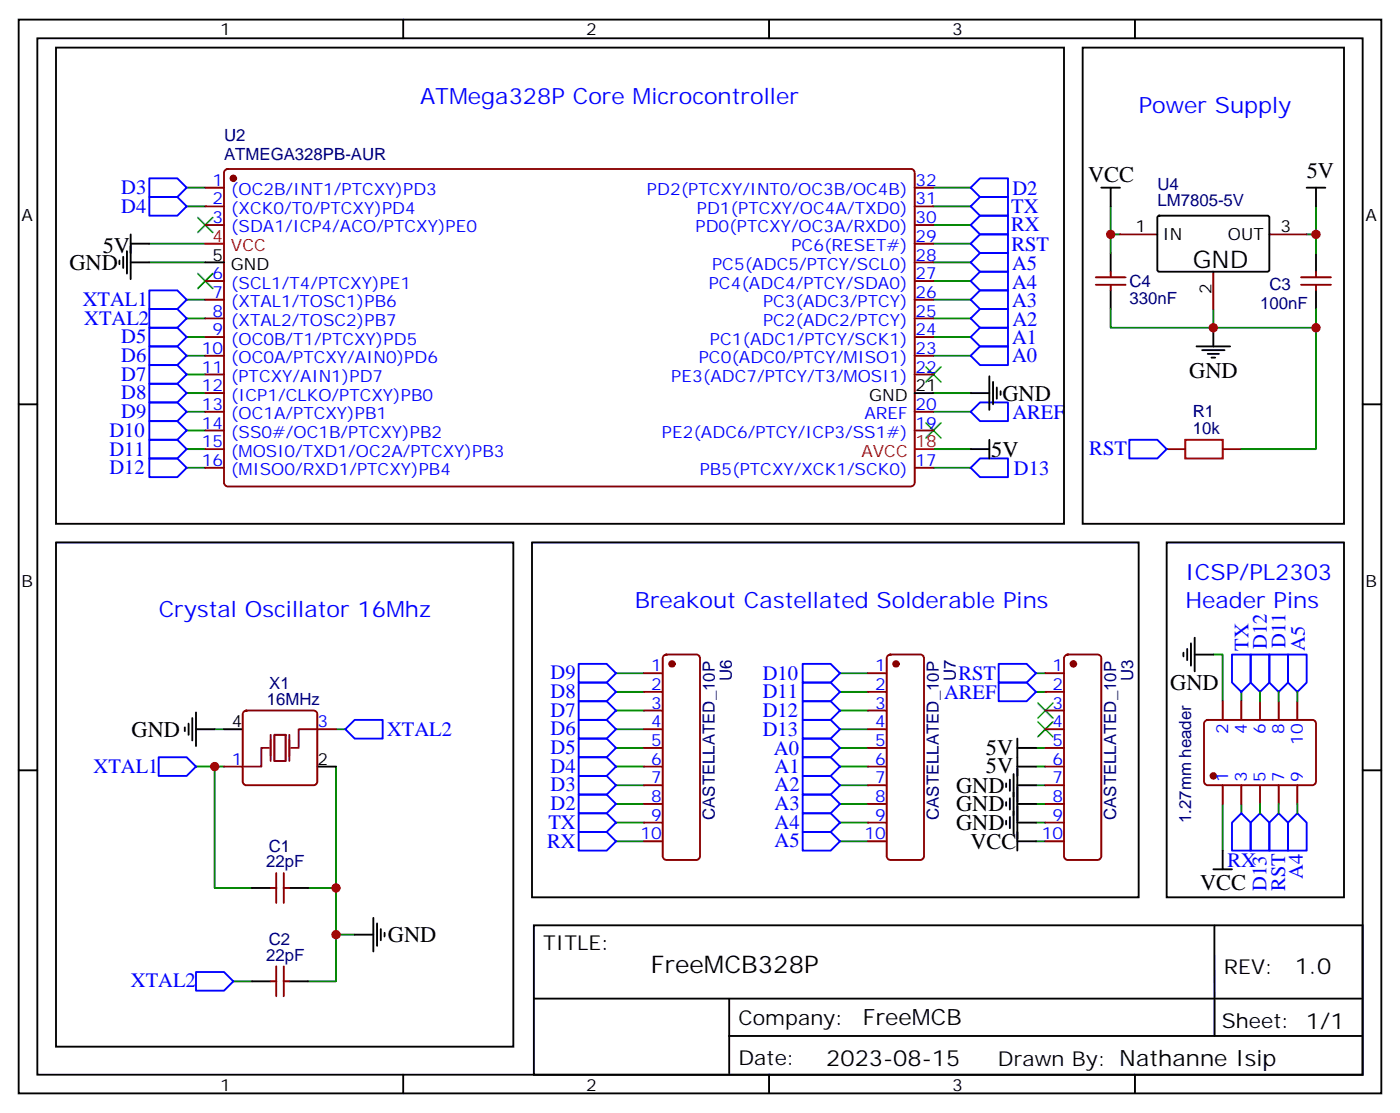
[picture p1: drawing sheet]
<svg xmlns="http://www.w3.org/2000/svg" width="265mm" height="210mm" viewBox="0 0 265 210" stroke-linecap="round" stroke-linejoin="round" font-family="sans-serif">
<g fill="none" stroke="#000" stroke-width=".35">
<path d="M3.5 3.7h257.6v202.9h-257.6zM7.1 7.2h250.4v195.8h-250.4zM10.6 9h190.5v90h-190.5zM76.2 3.7v3.5M145.3 3.7v3.5M204.6 9h49.4v90h-49.4zM214.5 3.7v3.5M208.1 35.5h3.6M209.9 35.5v3.5M246.9 35.5h3.6M248.7 35.5v3.5M22.6 49.2v.7"/>
<path d="M23.3 48.5v2.1M24 47.4v4.3M24.7 49.6h3.5M24.7 44.3v8.4M24.7 46h3.5M38.8 49.6h3.5M209.9 47.8v3.5M209.9 54.9v3.5M218.8 40.9l.3-.2 20.6 .1 .2 .3-.1 10.1-.3 .1h-20.6l-.2-.3zM248.7 47.8v3.5M248.7 54.9v3.5M3.5 76.4h3.6"/>
<path d="M172.9 74.3h3.5M183.4 74.3h3.6M187 71.1v6.3M187.7 72.1v4.3M188.4 73.2v2.1M189.1 73.9v.7M226.1 65.4h6.4M227.2 66.1h4.2M228.2 66.9h2.2M229 67.6h.7M229.3 61.9v3.5M257.5 76.4h3.6"/>
<path d="M183.4 84.8h3.6M187 83.1v3.5M10.6 102.5h86.4v95.2h-86.4zM100.5 102.5h114.7v67h-114.7zM220.5 102.5h33.5v67h-33.5zM34.9 137.4v.7M35.6 136.7v2.1M36.3 135.6v4.3M37 137.8h3.6M37 134.6v6.3M42.3 137.8h3.6M192.3 139.5v21.2"/>
<path d="M223.7 123.3v.7M224.4 122.6v2.1M225.1 121.5v4.3M225.8 123.6h3.5M225.8 120.5v6.3M3.5 145.5h3.6M60 144.8h3.5M190.1 148v.7M190.1 151.5v.7M190.1 155v.8M190.9 147.3v2.1M190.9 150.8v2.1"/>
<path d="M190.9 154.3v2.2M191.6 146.2v11.3M192.3 141.3h3.5M192.3 155.4h3.5M192.3 151.9h3.5M192.3 144.8h3.5M192.3 148.3h3.5M192.3 158.9h3.5M257.5 145.5h3.6M47.6 167.7h3.6M54.7 167.7h3.5M67 176.6h3.6"/>
<path d="M70.6 173.4v6.3M71.3 174.4v4.3M72 175.5v2.1M72.7 176.2v.7M100.9 174.8h156.6v28.2h-156.6zM229.3 164.2h3.5M229.5 174.8v20.9M231.1 160.7v3.5M47.6 185.4h3.6M54.7 185.4h3.5M100.9 188.6h156.5M137.8 195.7h119.6"/>
<path d="M137.8 188.6v14.2M76.2 203v3.6M145.3 203v3.6M214.5 203v3.6"/>
</g>
<g fill="none" stroke="#870000" stroke-width=".35">
<path d="M38.8 35.5h3.5M38.8 39h3.5M42.6 32.1l.4-.2h129.2a.71 .71 0 0 1 .7 .7v58.6a.76 .76 0 0 1-.7 .7h-129.2a.76 .76 0 0 1-.7-.7v-58.6zM172.9 35.5h3.5M172.9 39h3.5M38.8 42.5h3.5M38.8 53.1h3.5M38.8 56.6h3.5M172.9 42.5h3.5M172.9 53.1h3.5M172.9 56.6h3.5M172.9 49.6h3.5"/>
<path d="M172.9 46h3.5M207.1 53.8h5.6M207.1 52.4h5.6M209.9 51.3v1.1M209.9 53.8v1.1M211.7 44.3h7M229.3 51.3v7.1M239.9 44.3h7M245.9 53.8h5.6M245.9 52.4h5.6M248.7 51.3v1.1M248.7 53.8v1.1"/>
<path d="M38.8 60.1h3.5M38.8 63.7h3.5M38.8 67.2h3.5M38.8 70.7h3.5M38.8 74.3h3.5M38.8 77.8h3.5M172.9 60.1h3.5M172.9 63.7h3.5M172.9 67.2h3.5M172.9 70.7h3.5M172.9 77.8h3.5M38.8 81.3h3.5"/>
<path d="M38.8 84.8h3.5M38.8 88.4h3.5M172.9 81.3h3.5M172.9 88.4h3.5M220.5 84.8h3.5M231.1 84.8h3.5M46.1 134.4l.5-.2h12.7a.71 .71 0 0 1 .7 .7v12.7a.76 .76 0 0 1-.7 .7h-12.7a.76 .76 0 0 1-.7-.7v-12.7zM60 137.8h3.5M121.7 127.2h3.5M121.7 130.7h3.5M121.7 134.2h3.5M121.7 137.8h3.5"/>
<path d="M125.5 123.9l.4-.3h5.7a.71 .71 0 0 1 .7 .8v37.3a.76 .76 0 0 1-.7 .8h-5.7a.76 .76 0 0 1-.7-.8v-37.3zM164 127.2h3.6M164 130.7h3.6M164 134.2h3.6M164 137.8h3.6M167.8 123.9l.5-.3h5.6a.71 .71 0 0 1 .7 .8v37.3a.76 .76 0 0 1-.7 .8h-5.6a.76 .76 0 0 1-.7-.8v-37.3zM197.6 127.2h3.5M197.6 130.7h3.5M197.6 134.2h3.5M197.6 137.8h3.5M201.3 123.9l.5-.3h5.6a.71 .71 0 0 1 .7 .8v37.3a.76 .76 0 0 1-.7 .8h-5.6a.76 .76 0 0 1-.7-.8v-37.3zM227.8 136.2l.4-.2h19.8a.71 .71 0 0 1 .7 .7v10.9a.76 .76 0 0 1-.7 .7h-19.8a.76 .76 0 0 1-.7-.7v-10.9z"/>
<path d="M231.1 132.5v3.5M234.6 132.5v3.5M238.1 132.5v3.5M241.7 132.5v3.5M245.2 132.5v3.5M42.3 144.8h3.6M121.7 141.3h3.5M121.7 144.8h3.5M121.7 148.3h3.5M121.7 151.9h3.5M121.7 155.4h3.5M121.7 158.9h3.5"/>
<path d="M164 141.3h3.6M164 144.8h3.6M164 148.3h3.6M164 151.9h3.6M164 155.4h3.6M164 158.9h3.6M197.6 141.3h3.5M197.6 144.8h3.5M197.6 148.3h3.5M197.6 151.9h3.5M197.6 155.4h3.5M197.6 158.9h3.5"/>
<path d="M231.1 148.3v3.6M234.6 148.3v3.6M238.1 148.3v3.6M241.7 148.3v3.6M245.2 148.3v3.6M51.2 167.7h1M52.2 164.9v5.7M53.6 164.9v5.7M53.6 167.7h1.1M51.2 185.4h1M52.2 182.6v5.6M53.6 182.6v5.6"/>
<path d="M53.6 185.4h1.1"/>
</g>
<g fill="none" stroke="#008700" stroke-width=".35">
<path d="M35.3 39h3.5M35.3 35.5h3.5M176.4 39h7M176.4 35.5h7M209.9 39v5.3h1.8M248.7 39v5.3h-1.8M28.2 49.6h10.6M28.2 46h10.6M35.3 56.6h3.5M176.4 49.6h7M176.4 46h7M176.4 53.1h7"/>
<path d="M176.4 56.6h7M176.4 42.5h7M209.9 44.3v3.5M209.9 58.4v3.5h19.4v-3.5M248.7 58.4v3.5h-19.4M248.7 44.3v3.5M35.3 77.8h3.5M35.3 60.1h3.5M35.3 63.7h3.5M35.3 67.2h3.5M35.3 74.3h3.5M35.3 70.7h3.5"/>
<path d="M176.4 77.8h7M176.4 60.1h7M176.4 63.7h7M176.4 67.2h7M176.4 74.3h7M248.7 61.9v22.9h-14.1M35.3 88.4h3.5M35.3 84.8h3.5M35.3 81.3h3.5M176.4 88.4h7M176.4 84.8h7M40.6 137.8h1.7"/>
<path d="M63.5 137.8h1.8M116.4 130.7h5.3M116.4 127.2h5.3M116.4 134.2h5.3M116.4 137.8h5.3M158.7 130.7h5.3M158.7 127.2h5.3M158.7 134.2h5.3M158.7 137.8h5.3M195.8 130.7h1.8M195.8 127.2h1.8M229.3 123.6h1.8v8.9"/>
<path d="M234.6 130.7v1.8M238.1 130.7v1.8M241.7 130.7v1.8M245.2 130.7v1.8M37 144.8h5.3M40.6 144.8v22.9h7M63.5 144.8v40.6h-5.3M116.4 141.3h5.3M116.4 144.8h5.3M116.4 148.3h5.3M116.4 151.9h5.3M116.4 155.4h5.3"/>
<path d="M116.4 158.9h5.3M158.7 141.3h5.3M158.7 144.8h5.3M158.7 148.3h5.3M158.7 151.9h5.3M158.7 155.4h5.3M158.7 158.9h5.3M195.8 141.3h1.8M195.8 144.8h1.8M195.8 148.3h1.8M195.8 151.9h1.8M195.8 155.4h1.8"/>
<path d="M195.8 158.9h1.8M231.1 151.9v8.8M234.6 151.9v1.7M238.1 151.9v1.7M241.7 151.9v1.7M245.2 151.9v1.7M58.2 167.7h5.3M63.5 176.6h3.5M44.1 185.4h3.5"/>
</g>
<g fill="none" stroke="#00f" stroke-width=".35">
<path d="M28.2 37.2h5.3l1.8 1.8-1.8 1.7h-5.3zM28.2 33.7h5.3l1.8 1.8-1.8 1.7h-5.3zM183.4 35.5l1.8-1.8h5.3v3.5h-5.3zM183.4 39l1.8-1.8h5.3v3.5h-5.3zM28.2 58.4h5.3l1.8 1.7-1.8 1.8h-5.3zM28.2 54.9h5.3l1.8 1.7-1.8 1.8h-5.3zM183.4 46l1.8-1.7h5.3v3.5h-5.3zM183.4 49.6l1.8-1.8h5.3v3.5h-5.3zM183.4 53.1l1.8-1.8h5.3v3.6h-5.3zM183.4 42.5l1.8-1.8h5.3v3.6h-5.3zM185.2 54.9h5.3v3.5h-5.3l-1.8-1.8zM28.2 79.6h5.3l1.8 1.7-1.8 1.8h-5.3z"/>
<path d="M28.2 76h5.3l1.8 1.8-1.8 1.8h-5.3zM28.2 72.5h5.3l1.8 1.8-1.8 1.7h-5.3zM28.2 69h5.3l1.8 1.7-1.8 1.8h-5.3zM28.2 65.4h5.3l1.8 1.8-1.8 1.8h-5.3zM28.2 61.9h5.3l1.8 1.8-1.8 1.7h-5.3zM183.4 77.8l1.8-1.8h5.3v3.6h-5.3zM183.4 60.1l1.8-1.7h5.3v3.5h-5.3zM183.4 63.7l1.8-1.8h5.3v3.5h-5.3zM183.4 67.2l1.8-1.8h5.3v3.6h-5.3zM28.2 86.6h5.3l1.8 1.8-1.8 1.7h-5.3zM28.2 83.1h5.3l1.8 1.7-1.8 1.8h-5.3zM183.4 88.4l1.8-1.8h5.3v3.5h-5.3z"/>
<path d="M213.4 83.1h5.3l1.8 1.7-1.8 1.8h-5.3zM65.3 137.8l1.7-1.8h5.3v3.5h-5.3zM109.4 125.4h5.3l1.7 1.8-1.7 1.7h-5.3zM109.4 128.9h5.3l1.7 1.8-1.7 1.8h-5.3zM109.4 132.5h5.3l1.7 1.7-1.7 1.8h-5.3zM109.4 136h5.3l1.7 1.8-1.7 1.7h-5.3zM109.4 139.5h5.3l1.7 1.8-1.7 1.8h-5.3zM151.7 139.5h5.3l1.7 1.8-1.7 1.8h-5.3zM151.7 136h5.3l1.7 1.8-1.7 1.7h-5.3zM151.7 132.5h5.3l1.7 1.7-1.7 1.8h-5.3zM151.7 128.9h5.3l1.7 1.8-1.7 1.8h-5.3zM151.7 125.4h5.3l1.7 1.8-1.7 1.7h-5.3z"/>
<path d="M188.7 128.9h5.3l1.8 1.8-1.8 1.8h-5.3zM188.7 125.4h5.3l1.8 1.8-1.8 1.7h-5.3zM232.8 123.6h3.6v5.3l-1.8 1.8-1.8-1.8zM236.4 123.6h3.5v5.3l-1.8 1.8-1.7-1.8zM239.9 123.6h3.5v5.3l-1.7 1.8-1.8-1.8zM243.4 123.6h3.5v5.3l-1.7 1.8-1.8-1.8zM30 143.1h5.3l1.7 1.7-1.7 1.8h-5.3zM109.4 143.1h5.3l1.7 1.7-1.7 1.8h-5.3zM109.4 146.6h5.3l1.7 1.7-1.7 1.8h-5.3zM109.4 150.1h5.3l1.7 1.8-1.7 1.7h-5.3zM109.4 153.6h5.3l1.7 1.8-1.7 1.8h-5.3zM109.4 157.2h5.3l1.7 1.7-1.7 1.8h-5.3z"/>
<path d="M151.7 157.2h5.3l1.7 1.7-1.7 1.8h-5.3zM151.7 153.6h5.3l1.7 1.8-1.7 1.8h-5.3zM151.7 150.1h5.3l1.7 1.8-1.7 1.7h-5.3zM151.7 146.6h5.3l1.7 1.7-1.7 1.8h-5.3zM151.7 143.1h5.3l1.7 1.7-1.7 1.8h-5.3zM234.6 153.6l1.8 1.8v5.3h-3.6v-5.3zM238.1 153.6l1.8 1.8v5.3h-3.5v-5.3zM241.7 153.6l1.7 1.8v5.3h-3.5v-5.3zM245.2 153.6l1.7 1.8v5.3h-3.5v-5.3zM37 183.6h5.3l1.8 1.8-1.8 1.7h-5.3z"/>
</g>
<path d="M37.4 51.7l2.8 2.8M37.4 41.1l2.8 2.8M40.2 51.7l-2.8 2.8M40.2 41.1l-2.8 2.8M175 79.9l2.8 2.8M175 69.3l2.8 2.8M177.8 79.9l-2.8 2.8M177.8 69.3l-2.8 2.8M196.1 136.3l2.9 2.9M196.1 132.8l2.9 2.8M199 136.3l-2.9 2.9M199 132.8l-2.9 2.8" fill="none" stroke="#3c3" stroke-width=".35"/>
<g fill="#870000" stroke="#870000" stroke-width=".35">
<circle cx="229.3" cy="146.6" r=".53"/>
<circle cx="202.8" cy="125.4" r=".53"/>
<circle cx="169.3" cy="125.4" r=".53"/>
<circle cx="127" cy="125.4" r=".53"/>
<circle cx="44.1" cy="33.7" r=".53"/>
</g>
<path d="M51.2 138.8v5M51.9 138.8h2.1v5h-2.1zM54.7 138.8v5M60 137.8h-3.6v3.5h-1.4M50.8 141.3h-1.4v3.5h-3.5" fill="none" stroke="#870012" stroke-width=".35"/>
<path d="M38.8 46h3.5M172.9 84.8h3.5" fill="none" stroke="#f00" stroke-width=".35"/>
<path d="M224 83.1h7.1v3.5h-7.1z" fill="none" stroke="#a10000" stroke-width=".35"/>
<g fill="#c00">
<circle cx="248.7" cy="44.3" r=".88"/>
<circle cx="229.3" cy="61.9" r=".88"/>
<circle cx="209.9" cy="44.3" r=".88"/>
<circle cx="40.6" cy="144.8" r=".88"/>
<circle cx="63.5" cy="176.6" r=".88"/>
<circle cx="63.5" cy="167.7" r=".88"/>
<circle cx="248.7" cy="61.9" r=".88"/>
</g>
<g font-size="4.6">
<text x="225.4" y="50.6">GND</text>
<text x="123" y="183.8">FreeMCB328P</text>
</g>
<g font-size="4.2" fill="#00f">
<text x="79.4" y="19.6">ATMega328P Core Microcontroller</text>
<text x="215.2" y="21.3">Power Supply</text>
<text x="224" y="109.5">ICSP/PL2303</text>
<text x="30" y="116.6">Crystal Oscillator 16Mhz</text>
<text x="119.9" y="114.8">Breakout Castellated Solderable Pins</text>
<text x="224" y="114.8">Header Pins</text>
</g>
<g font-size="4.2">
<text x="205.6" y="34.4">VCC</text>
<text x="246.9" y="33.7">5V</text>
<text x="19.4" y="47.8">5V</text>
<text x="13.1" y="51">GND</text>
<text x="224.8" y="71.4">GND</text>
<text x="189.4" y="75.7">GND</text>
<text x="187.3" y="86.3">5V</text>
<text x="221.2" y="130.4">GND</text>
<text x="24.9" y="139.2">GND</text>
<text x="186.3" y="142.6">5V</text>
<text x="180.7" y="149.8">GND</text>
<text x="186.3" y="146.1">5V</text>
<text x="180.7" y="153.3">GND</text>
<text x="180.7" y="156.8">GND</text>
<text x="183.4" y="160.3">VCC</text>
<text x="226.8" y="168.2">VCC</text>
<text x="73.3" y="178">GND</text>
<text x="244.7" y="184.1">1.0</text>
<text x="163.1" y="193.6">FreeMCB</text>
<text x="156.1" y="201.4">2023-08-15</text>
</g>
<g font-size="3.9" fill="#00f">
<text x="22.9" y="40.1">D4</text>
<text x="22.9" y="36.6">D3</text>
<text x="191.1" y="40.2">TX</text>
<text x="191.3" y="36.8">D2</text>
<text x="191.1" y="43.7">RX</text>
<text x="191.2" y="47.4">RST</text>
<text x="191.3" y="51">A5</text>
<text x="15.6" y="57.9">XTAL1</text>
<text x="191.3" y="54.5">A4</text>
<text x="191.3" y="58.1">A3</text>
<text x="15.9" y="61.3">XTAL2</text>
<text x="22.9" y="64.8">D5</text>
<text x="191.3" y="65.1">A1</text>
<text x="191.4" y="61.6">A2</text>
<text x="22.9" y="71.9">D7</text>
<text x="22.9" y="68.4">D6</text>
<text x="191.3" y="68.5">A0</text>
<text x="22.9" y="75.4">D8</text>
<text x="20.7" y="82.5">D10</text>
<text x="22.9" y="79">D9</text>
<text x="191.3" y="79.1">AREF</text>
<text x="20.7" y="89.6">D12</text>
<text x="20.7" y="86.1">D11</text>
<text x="191.6" y="89.7">D13</text>
<text x="205.9" y="86">RST</text>
<text x="235.9" y="123" transform="rotate(-90 235.9 123)">TX</text>
<text x="239.4" y="122.6" transform="rotate(-90 239.4 122.6)">D12</text>
<text x="243" y="122.5" transform="rotate(-90 243 122.5)">D11</text>
<text x="246.6" y="122.9" transform="rotate(-90 246.6 122.9)">A5</text>
<text x="104.1" y="128.3">D9</text>
<text x="104.1" y="131.9">D8</text>
<text x="144.2" y="131.9">D11</text>
<text x="144.2" y="128.4">D10</text>
<text x="178.4" y="132">AREF</text>
<text x="181.1" y="128.4">RST</text>
<text x="104.1" y="135.4">D7</text>
<text x="144.2" y="135.5">D12</text>
<text x="73.2" y="139.1">XTAL2</text>
<text x="104.1" y="138.9">D6</text>
<text x="104.1" y="142.5">D5</text>
<text x="144.2" y="139">D13</text>
<text x="146.3" y="142.6">A0</text>
<text x="17.7" y="146.1">XTAL1</text>
<text x="104.1" y="146">D4</text>
<text x="104.1" y="149.5">D3</text>
<text x="146.4" y="149.5">A2</text>
<text x="146.4" y="146">A1</text>
<text x="104.1" y="153">D2</text>
<text x="146.4" y="153">A3</text>
<text x="103.4" y="160.2">RX</text>
<text x="103.6" y="156.7">TX</text>
<text x="146.4" y="160.1">A5</text>
<text x="146.4" y="156.6">A4</text>
<text x="232" y="163.8">RX</text>
<text x="246.2" y="166.1" transform="rotate(-90 246.2 166.1)">A4</text>
<text x="239.3" y="168.3" transform="rotate(-90 239.3 168.3)">D13</text>
<text x="242.9" y="168.3" transform="rotate(-90 242.9 168.3)">RST</text>
<text x="24.7" y="186.5">XTAL2</text>
</g>
<g font-size="3.9">
<text x="102.7" y="179.4">TITLE:</text>
<text x="231.3" y="184.1">REV:</text>
<text x="139.6" y="193.6">Company:</text>
<text x="230.9" y="194.2">Sheet: 1/1</text>
<text x="139.6" y="201.3">Date:</text>
<text x="188.6" y="201.3">Drawn By: Nathanne Isip</text>
</g>
<g font-size="3.2">
<text x="41.6" y="6.7">1</text>
<text x="110.8" y="6.7">2</text>
<text x="179.9" y="6.7">3</text>
<text x="4.1" y="41.8">A</text>
<text x="258.1" y="41.8">A</text>
<text x="214.6" y="43.9">1</text>
<text x="219.8" y="45.3">IN</text>
<text x="232.1" y="45.3">OUT</text>
<text x="242" y="43.9">3</text>
<text x="40.1" y="49.2">5</text>
<text x="43.6" y="51">GND</text>
<text x="229" y="55.5" transform="rotate(-90 229 55.5)">2</text>
<text x="164.3" y="75.7">GND</text>
<text x="173" y="73.9">21</text>
<text x="4.1" y="110.9">B</text>
<text x="258.1" y="110.9">B</text>
<text x="43.8" y="137.4">4</text>
<text x="60" y="144.5">2</text>
<text x="41.6" y="206">1</text>
<text x="110.8" y="206">2</text>
<text x="179.9" y="206">3</text>
</g>
<g font-size="3.2" fill="#000080">
<text x="42.3" y="26.6">U2</text>
<text x="42.3" y="30.2">ATMEGA328PB-AUR</text>
<text x="218.7" y="35.9">U4</text>
<text x="218.7" y="39">LM7805-5V</text>
<text x="213.4" y="57.4">330nF</text>
<text x="213.4" y="54.3">C4</text>
<text x="238.1" y="58.4">100nF</text>
<text x="239.9" y="54.9">C3</text>
<text x="225.4" y="82">10k</text>
<text x="225.4" y="78.8">R1</text>
<text x="50.9" y="130.2">X1</text>
<text x="138.3" y="128.6" transform="rotate(-90 138.3 128.6)">U6</text>
<text x="180.6" y="128.6" transform="rotate(-90 180.6 128.6)">U7</text>
<text x="214.1" y="128.6" transform="rotate(-90 214.1 128.6)">U3</text>
<text x="50.4" y="133.2">16MHz</text>
<text x="135.1" y="154.9" transform="rotate(-90 135.1 154.9)">CASTELLATED_10P</text>
<text x="177.4" y="154.9" transform="rotate(-90 177.4 154.9)">CASTELLATED_10P</text>
<text x="211" y="154.9" transform="rotate(-90 211 154.9)">CASTELLATED_10P</text>
<text x="225.1" y="155.5" transform="rotate(-90 225.1 155.5)">1.27mm header</text>
<text x="50.8" y="160.9">C1</text>
<text x="50.3" y="163.9">22pF</text>
<text x="50.8" y="178.6">C2</text>
<text x="50.3" y="181.5">22pF</text>
</g>
<g font-size="3.2" fill="#00f">
<text x="40.1" y="35.1">1</text>
<text x="173" y="35.1">32</text>
<text x="40.1" y="38.6">2</text>
<text x="43.6" y="36.9">(OC2B/INT1/PTCXY)PD3</text>
<text x="43.6" y="40.4">(XCK0/T0/PTCXY)PD4</text>
<text x="122.3" y="36.9">PD2(PTCXY/INT0/OC3B/OC4B)</text>
<text x="131.7" y="40.4">PD1(PTCXY/OC4A/TXD0)</text>
<text x="173" y="38.6">31</text>
<text x="40.1" y="42.2">3</text>
<text x="43.6" y="43.9">(SDA1/ICP4/ACO/PTCXY)PE0</text>
<text x="131.5" y="43.9">PD0(PTCXY/OC3A/RXD0)</text>
<text x="149.6" y="47.4">PC6(RESET#)</text>
<text x="173" y="45.7">29</text>
<text x="173" y="42.2">30</text>
<text x="40.1" y="52.7">6</text>
<text x="134.6" y="51">PC5(ADC5/PTCY/SCL0)</text>
<text x="173" y="52.7">27</text>
<text x="173" y="49.2">28</text>
<text x="40.1" y="56.3">7</text>
<text x="40.1" y="59.8">8</text>
<text x="43.6" y="54.5">(SCL1/T4/PTCXY)PE1</text>
<text x="43.6" y="58">(XTAL1/TOSC1)PB6</text>
<text x="134" y="54.5">PC4(ADC4/PTCY/SDA0)</text>
<text x="144.2" y="58">PC3(ADC3/PTCY)</text>
<text x="173" y="59.8">25</text>
<text x="173" y="56.3">26</text>
<text x="40.1" y="63.3">9</text>
<text x="43.6" y="61.6">(XTAL2/TOSC2)PB7</text>
<text x="43.6" y="65.1">(OC0B/T1/PTCXY)PD5</text>
<text x="134.2" y="65.1">PC1(ADC1/PTCY/SCK1)</text>
<text x="144.2" y="61.6">PC2(ADC2/PTCY)</text>
<text x="173" y="63.3">24</text>
<text x="38.1" y="66.9">10</text>
<text x="38.1" y="70.4">11</text>
<text x="43.6" y="68.6">(OC0A/PTCXY/AIN0)PD6</text>
<text x="132.1" y="68.6">PC0(ADC0/PTCY/MISO1)</text>
<text x="173" y="70.4">22</text>
<text x="173" y="66.9">23</text>
<text x="38.1" y="73.9">12</text>
<text x="38.1" y="77.4">13</text>
<text x="43.6" y="72.1">(PTCXY/AIN1)PD7</text>
<text x="43.6" y="75.7">(ICP1/CLKO/PTCXY)PB0</text>
<text x="126.9" y="72.1">PE3(ADC7/PTCY/T3/MOSI1)</text>
<text x="173" y="77.4">20</text>
<text x="38.1" y="81">14</text>
<text x="43.6" y="79.2">(OC1A/PTCXY)PB1</text>
<text x="43.6" y="82.7">(SS0#/OC1B/PTCXY)PB2</text>
<text x="125.1" y="82.7">PE2(ADC6/PTCY/ICP3/SS1#)</text>
<text x="163.4" y="79.2">AREF</text>
<text x="173" y="81">19</text>
<text x="38.1" y="84.5">15</text>
<text x="38.1" y="88">16</text>
<text x="43.6" y="86.3">(MOSI0/TXD1/OC2A/PTCXY)PB3</text>
<text x="43.6" y="89.8">(MISO0/RXD1/PTCXY)PB4</text>
<text x="132.3" y="89.8">PB5(PTCXY/XCK1/SCK0)</text>
<text x="173" y="88">17</text>
<text x="123" y="126.8">1</text>
<text x="123" y="130.4">2</text>
<text x="165.4" y="126.8">1</text>
<text x="165.4" y="130.4">2</text>
<text x="198.9" y="126.8">1</text>
<text x="198.9" y="130.4">2</text>
<text x="60" y="137.4">3</text>
<text x="123" y="133.9">3</text>
<text x="123" y="137.4">4</text>
<text x="165.4" y="133.9">3</text>
<text x="165.4" y="137.4">4</text>
<text x="198.9" y="133.9">3</text>
<text x="198.9" y="137.4">4</text>
<text x="123" y="140.9">5</text>
<text x="165.4" y="140.9">5</text>
<text x="198.9" y="140.9">5</text>
<text x="232.1" y="138.7" transform="rotate(-90 232.1 138.7)">2</text>
<text x="235.7" y="138.7" transform="rotate(-90 235.7 138.7)">4</text>
<text x="239.2" y="138.7" transform="rotate(-90 239.2 138.7)">6</text>
<text x="242.7" y="138.7" transform="rotate(-90 242.7 138.7)">8</text>
<text x="246.2" y="140.7" transform="rotate(-90 246.2 140.7)">10</text>
<text x="43.8" y="144.5">1</text>
<text x="123" y="144.5">6</text>
<text x="123" y="148">7</text>
<text x="165.4" y="144.5">6</text>
<text x="165.4" y="148">7</text>
<text x="198.9" y="144.5">6</text>
<text x="198.9" y="148">7</text>
<text x="232.1" y="147.6" transform="rotate(-90 232.1 147.6)">1</text>
<text x="235.7" y="147.6" transform="rotate(-90 235.7 147.6)">3</text>
<text x="239.2" y="147.6" transform="rotate(-90 239.2 147.6)">5</text>
<text x="242.7" y="147.6" transform="rotate(-90 242.7 147.6)">7</text>
<text x="246.2" y="147.6" transform="rotate(-90 246.2 147.6)">9</text>
<text x="123" y="151.5">8</text>
<text x="123" y="155">9</text>
<text x="165.4" y="151.5">8</text>
<text x="165.4" y="155">9</text>
<text x="198.9" y="151.5">8</text>
<text x="198.9" y="155">9</text>
<text x="121" y="158.6">10</text>
<text x="163.4" y="158.6">10</text>
<text x="196.9" y="158.6">10</text>
</g>
<g font-size="3.2" fill="#f00">
<text x="40.1" y="45.7">4</text>
<text x="43.6" y="47.4">VCC</text>
<text x="162.8" y="86.3">AVCC</text>
<text x="173" y="84.5">18</text>
</g>
</svg>
